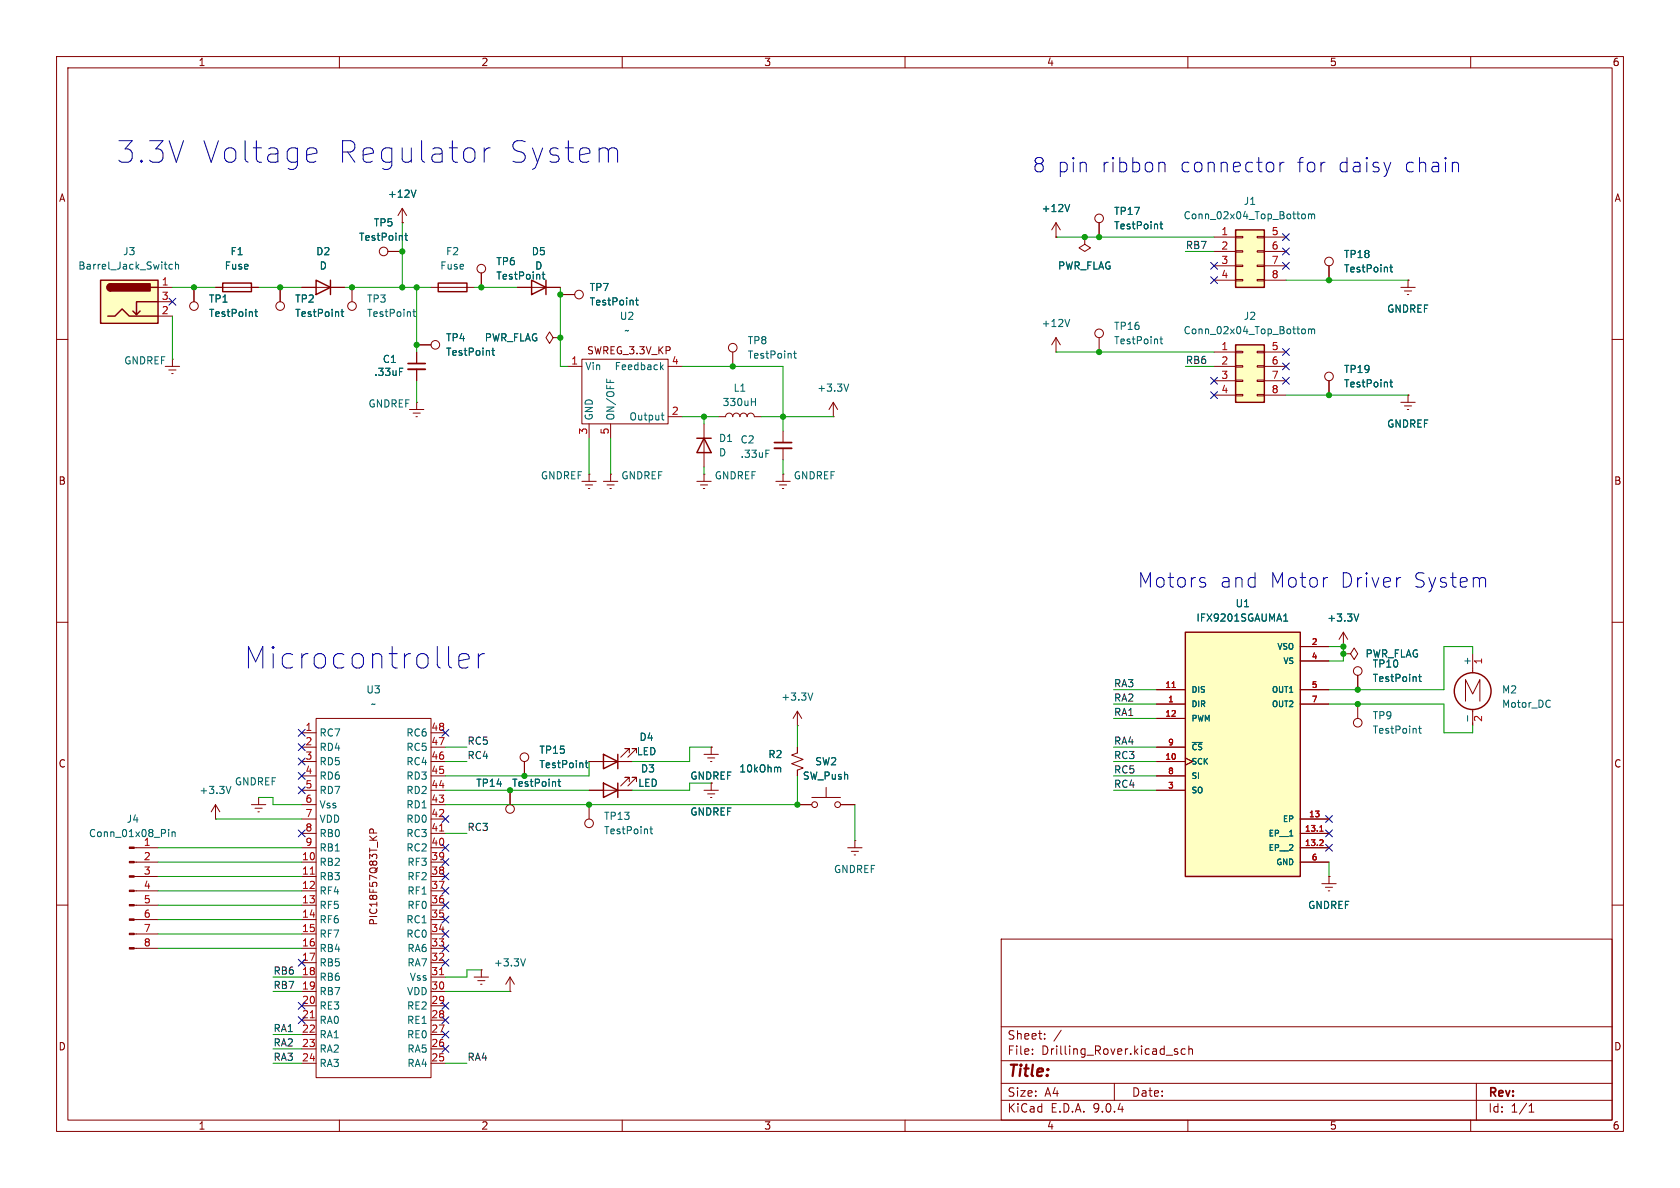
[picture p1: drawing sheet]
<svg xmlns="http://www.w3.org/2000/svg" width="297mm" height="210mm" viewBox="0 0 297 210" stroke-linecap="round" stroke-linejoin="round" font-family="sans-serif">
<g fill="none" stroke="#840000" stroke-width=".18">
<path d="M10 10h277v190h-277zM12 12h273v186h-273zM60 10v2M110 10v2M160 10v2M210 10v2M260 10v2M186.7 59.7l.8 1.3M186.7 59.7l-.8 1.3M186.7 59.7v2.5M10 60h2M186.7 62.2h.1"/>
<path d="M234.9 67.3v2.6M285 60h2M10 110h2M285 110h2M10 160h2M177 166h108v32h-108zM285 160h2M60 198v2M110 198v2M160 198v2M177 194.5h108M177 191.5h108"/>
<path d="M177 187.5h108M177 181.5h108M182.5 186.3v.1M182.5 185.5v.1M184.7 183.6v.1M184.7 182.8v.1M187.6 182.1l-1.3 2M197 191.5v3M207.6 185.7l.6 .4-.2 .3-.4-.1M208.2 185.5l-.4-.1-.2 .2M209.5 185.5l-.4-.1-.3 .3v.4l.2 .2h.5M210 198v2"/>
<path d="M210.2 185.5l.2-.1 .3 .1 .1 .9M210.2 184.9v1.5M260 198v2M261 191.5v6.5M270.3 196.6h.9M270.3 195.5l.4-.4v1.5"/>
<circle cx="234.9" cy="66.5" r=".76"/>
</g>
<path d="M189.1 56.5l-.4 1.2M245.7 67.6h.5M245.9 67.1v1.1l.3 .2" fill="none" stroke="#006464" stroke-width=".18"/>
<path d="M209.5 111.8h20.4v43.1h-20.4z" fill="#ffffc2"/>
<path d="M209.5 111.8h20.4v43.1h-20.4zM106.7 133.4l2.5 1.2-2.5 1.3zM106.7 138.4l2.5 1.3-2.5 1.3zM109.2 133.4v2.5M109.2 138.4v2.6" fill="none" stroke="#840000" stroke-width=".25"/>
<g fill="none" stroke="#840000" stroke-width=".18">
<path d="M247.6 50.8h2.6M248.3 51.4h1.3M248.8 52.1h.2M248.9 49.5h.1M248.9 49.5v1.3M100.3 64.8h2.6M102.9 63.5h15.2v11.4h-15.2zM104.1 74.9v2.6M107.9 74.9v2.6M118.1 64.8h2.5M118.1 73.7h2.5M247.6 71.1h2.6"/>
<path d="M248.3 71.8h1.3M248.8 72.4h.2M248.9 69.9h.1M248.9 69.9v1.2M106.7 85.1h2.5M107.3 85.7h1.3M107.8 86.4h.3M107.9 83.8h.1M107.9 83.8v1.3M229.9 114.3h5M229.9 116.8h5M92.7 134.6v2.6"/>
<path d="M104.1 134.6h7.7M104.1 139.7h7.7M111.3 133.1v-.8h-.8h.8l-1.6 1.6M111.3 138.2v-.8h-.8h.8l-1.6 1.5M112.5 133.1v-.8h-.7h.7l-1.5 1.6M112.5 138.2v-.8h-.7h.7l-1.5 1.5M146 139.2v1.8M204.5 121.9h5M204.5 124.5h5M204.5 127h5M204.5 132.1h5M204.5 134.6h5"/>
<path d="M204.5 137.2h5M204.5 139.7h5M209.5 134l1.3 .6-1.3 .7M229.9 121.9h5M229.9 124.5h5M104.1 142.2v2.6M141 142.2h2.5M143.5 141h5.1M148.6 142.2h2.5M149.9 149.9h2.5M150.5 150.5h1.3M151 151.1h.3"/>
<path d="M151.1 148.6h.1M151.1 148.6v1.3M229.9 144.8h5M229.9 147.3h5M229.9 149.9h5M229.9 152.4h5"/>
<circle cx="92.7" cy="133.9" r=".76"/>
<circle cx="104.1" cy="145.5" r=".76"/>
<circle cx="144" cy="142.2" r=".51"/>
<circle cx="148.1" cy="142.2" r=".51"/>
</g>
<path d="M207.2 121.5h.6M233.3 146.9h.6M233.5 146.1l.1-.2v1M233.7 148.5l.2 .2v.2l-.6 .6h.6" fill="none" stroke="#a90000" stroke-width=".18"/>
<path d="M107.3 67v.6M116.9 64.9l.4 .4M116.9 73.4h.5M117.1 73v1.1l.3 .1M117.3 64.5l-.5 .5M226.9 109.8h.8M226.9 108.9l.4-.4v1.3M103.5 134.9h.4M103.6 134.4v1.1l.3 .2M210.8 131.2h1.7M114.9 146.5h.5M115.1 146.1v1.1l.3 .2" fill="none" stroke="#006464" stroke-width=".18"/>
<path d="M218.4 61h5.1v10.1h-5.1z" fill="#ffffc2"/>
<path d="M123.2 77.5h2.5M124.5 77.5l1.2 2.5h-2.5zM218.4 61h5.1v10.1h-5.1z" fill="none" stroke="#840000" stroke-width=".25"/>
<g fill="none" stroke="#840000" stroke-width=".18">
<path d="M194.3 59.7v2.5M124.5 74.9v7.7M129.5 62.2v2.6M138.4 76.2v2M138.4 79.2v2.1M147.3 73.7h.1M147.3 71.1l.8 1.3M147.3 71.1l-.7 1.3M147.3 71.1v2.6M214.6 62.2h3.8M214.6 64.8h3.8M214.6 67.3h3.8"/>
<path d="M214.6 69.9h3.8M218.4 62.1h1.3v.3h-1.3zM218.4 64.6h1.3v.3h-1.3zM218.4 67.2h1.3v.2h-1.3zM218.4 69.7h1.3v.3h-1.3zM222.2 62.1h1.3v.3h-1.3zM222.2 64.6h1.3v.3h-1.3zM222.2 67.2h1.3v.2h-1.3zM222.2 69.7h1.3v.3h-1.3zM223.5 62.2h3.8M223.5 64.8h3.8M223.5 67.3h3.8"/>
<path d="M223.5 69.9h3.8M123.2 85.1h2.5M123.8 85.7h1.3M124.3 86.4h.3M124.5 83.8h.1M124.5 83.8v1.3M90.2 139.7v2.5"/>
<circle cx="194.3" cy="58.9" r=".76"/>
<circle cx="129.5" cy="61.5" r=".76"/>
<circle cx="90.2" cy="143" r=".76"/>
</g>
<g fill="none" stroke="#006464" stroke-width=".18">
<path d="M205.1 59.9h.4M205.2 59.5v1.1l.3 .2M230.2 58.2h.3l.3 .2-.1 .5-.2 .1-.3-.1M231.3 58.3l.4-.1 .2 .1M231.3 58.2v.8M231.9 58.3l.1-.1h.3l.1 .8M231.9 58.3v.7M135.4 79.6h.6M140.3 62.5h.5M140.5 62v1.1l.3 .2M150 67.9l-.4 1.3M98.6 138.2h.5"/>
<path d="M98.8 137.7v1.1l.3 .2"/>
</g>
<path d="M136.9 78.2h3.1" fill="none" stroke="#840000" stroke-width=".3"/>
<path d="M136.9 79.2h3.1" fill="none" stroke="#840000" stroke-width=".33"/>
<path d="M218.4 40.6h5.1v10.2h-5.1z" fill="#ffffc2"/>
<g fill="none" stroke="#840000" stroke-width=".25">
<path d="M77.5 50h5v1.6h-5zM218.4 40.6h5.1v10.2h-5.1z"/>
<circle cx="260.3" cy="122.2" r="3.3"/>
</g>
<g fill="none" stroke="#840000" stroke-width=".18">
<path d="M186.7 39.4l.8 1.2M186.7 39.4l-.8 1.2M186.7 39.4v2.5M194.3 39.4v2.5M68.6 44.5h2.5M76.2 50.8h7.6M186.7 41.9h.1M191.8 41.9v1.3l1 .6-1 .7-1-.7 1-.6M191.8 41.9h.1M214.6 41.9h3.8M214.6 44.5h3.8M214.6 47h3.8"/>
<path d="M214.6 49.5h3.8M218.4 41.8h1.3v.2h-1.3zM218.4 44.3h1.3v.3h-1.3zM218.4 46.9h1.3v.2h-1.3zM218.4 49.4h1.3v.3h-1.3zM222.2 41.8h1.3v.2h-1.3zM222.2 44.3h1.3v.3h-1.3zM222.2 46.9h1.3v.2h-1.3zM222.2 49.4h1.3v.3h-1.3zM223.5 41.9h3.8M223.5 44.5h3.8M223.5 47h3.8"/>
<path d="M223.5 49.5h3.8M234.9 47v2.5M127 73.7h1.3a.64 .64 0 0 1 .6-.7 .64 .64 0 0 1 .6 .7 .64 .64 0 0 1 .7-.7 .64 .64 0 0 1 .6 .7 .64 .64 0 0 1 .6-.7 .64 .64 0 0 1 .7 .7 .64 .64 0 0 1 .6-.7 .64 .64 0 0 1 .6 .7h1.3M240 119.4v2.5M260.3 115.6v3.3M124.5 139.7h2.5M124.5 133.4h2.5M125.1 134h1.3M125.6 134.6h.3M125.7 132.1h.1M125.7 132.1v1.3M125.7 138.4v1.3"/>
<path d="M141 132.1v1l-1 .4 2 .7-2 .8 2 .8-1 .3v1.1M240 124.5v2.5M259.1 124v-3.9l1.2 2.6 1.3-2.6v3.9M260.3 125.4v2.9M125.1 140.3h1.3M125.6 141h.3M233.7 156.2h2.5M234.3 156.8h1.3M234.8 157.5h.3M234.9 154.9h.1M234.9 154.9v1.3"/>
<circle cx="194.3" cy="38.6" r=".76"/>
<circle cx="67.8" cy="44.4" r=".76"/>
<circle cx="234.9" cy="46.2" r=".76"/>
<circle cx="240" cy="118.6" r=".76"/>
<circle cx="240" cy="127.8" r=".76"/>
</g>
<g fill="none" stroke="#006464" stroke-width=".18">
<path d="M189.1 36.1l-.4 1.3M205.1 39.6h.4M205.2 39.2v1.1l.3 .2M230.2 37.9l.3-.1 .3 .3-.1 .5-.2 .1-.3-.1M231.3 38l.4-.2 .2 .2M231.3 37.8v.9M231.9 38l.1-.2 .3 .1 .1 .8M231.9 38v.7M71.6 41.6h.5M71.7 41.2v1.1l.4 .2M245.7 47.2h.5M245.9 46.8v1.1l.3 .2"/>
<path d="M132.8 71h.8M133.6 70.4v1.3M250.8 119.6h.5M251 119.2v1.1l.3 .2M137.7 135.6l.3 .2v.7M250.8 128.8h.5M251 128.3v1.1l.3 .2M259.4 126.5v1M274 123.8l.1 .1M274.1 124.9l-.1 .1"/>
</g>
<path d="M17.8 49.5h10.1v7.7h-10.1z" fill="#ffffc2"/>
<path d="M17.8 49.5h10.1v7.7h-10.1zM19 55.9h1.3l1.3-1.3 1.3 1.3h5M19.6 50.2a.64 .64 0 0 0-.7 .6 .64 .64 0 0 0 .7 .6M24.8 55l-.7 .6M26.7 50.8h1.2M27.9 53.3h-3.8v2.3l-.6-.6M39.4 50h5v1.6h-5zM55.9 49.5l2.5 1.3-2.5 1.3zM58.4 49.5v2.6M94 49.5l2.5 1.3-2.5 1.3zM96.5 49.5v2.6" fill="none" stroke="#840000" stroke-width=".25"/>
<g fill="#840000" stroke="#840000" stroke-width=".25">
<path d="M19.1 50.4l.5-.2v1.2a.63 .63 0 0 1-.6-.4 .63 .63 0 0 1 .1-.6z"/>
<path d="M19.6 50.2h6.9v1.2h-6.9z"/>
</g>
<g fill="none" stroke="#840000" stroke-width=".18">
<path d="M71.1 39.4h.1M71.1 36.8l.8 1.3M71.1 36.8l-.7 1.3M71.1 36.8v2.6M194.3 39.4v2.5M27.9 50.8h2.6M27.9 53.3h2.6M27.9 55.9h2.6M34.3 50.8v2.5M38.1 50.8h7.6M49.5 50.8v2.5M53.3 50.8h7.7"/>
<path d="M62.2 50.8v2.5M68.6 44.5h2.5M85.1 48.3v2.5M91.4 50.8h7.7M97.8 59.7l-.6-1-.7 1 .7 1 .6-1h1.3M99.1 59.7h.1M99.1 52.1h2.5M186.7 41.9h.1M191.8 41.9h.1M234.9 47v2.5M248.9 49.5h.1M29.2 64.8h2.5"/>
<path d="M29.8 65.4h1.3M30.4 66h.2M30.5 63.5h.1M30.5 63.5v1.3M72.4 72.4h2.5M73 73h1.3M73.5 73.7h.3M73.7 71.1h.1M73.7 62.2v2.1M73.7 65.3v2M73.7 71.1v1.3M73.7 61h2.5"/>
<path d="M234.9 67.3v2.6M248.9 69.9h.1M102.9 85.1h2.5M103.5 85.7h1.3M104 86.4h.3M104.1 83.8h.1M104.1 83.8v1.3M137.2 85.1h2.5M137.8 85.7h1.3M138.3 86.4h.3M138.4 83.8h.1M138.4 83.8v1.3"/>
<path d="M229.9 114.3h5M229.9 116.8h5M237.5 115.6h1.3l.6-1 .6 1-.6 1-.6-1M237.5 115.6h.1M237.5 114.3h.1M237.5 111.8l-.8 1.2M237.5 111.8l.8 1.2M237.5 111.8v2.5M240 119.4v2.5M53.3 129.5h2.6M53.3 132.1h2.6M53.3 134.6h2.6"/>
<path d="M53.3 137.2h2.6M53.3 139.7h2.6M55.9 127h20.3v63.5h-20.3zM76.2 129.5h2.5M76.2 132.1h2.5M76.2 134.6h2.5M76.2 137.2h2.5M76.2 139.7h2.5M90.2 139.7v2.5M92.7 134.6v2.6M104.1 134.6h2.6M104.1 139.7h2.6"/>
<path d="M109.2 134.6h2.6M109.2 139.7h2.6M125.7 132.1h.1M141 128.3h.1M141 125.7l.7 1.3M141 125.7l-.8 1.3M141 125.7v2.6M141 132.1v1M141 136.1v1.1M204.5 132.1h5M204.5 134.6h5M204.5 137.2h5"/>
<path d="M204.5 139.7h5M204.5 121.9h5M204.5 124.5h5M204.5 127h5M209.5 134l1.3 .6-1.3 .7M229.9 121.9h5M229.9 124.5h5M23.7 149.9h4.2M23.7 152.4h4.2M23.7 154.9h4.2M23.7 157.5h4.2M38.1 144.8h.1"/>
<path d="M38.1 142.2l.8 1.3M38.1 142.2l-.8 1.3M38.1 142.2v2.6M44.4 142.2h2.6M45.1 142.9h1.3M45.6 143.5h.2M45.7 141h.1M45.7 141v1.2M53.3 142.2h2.6M53.3 144.8h2.6M53.3 147.3h2.6M53.3 149.9h2.6"/>
<path d="M53.3 152.4h2.6M53.3 154.9h2.6M53.3 157.5h2.6M66 147.3v-.6l-.2-.2-.3 .1-.2 .7h1.3M76.2 142.2h2.5M76.2 144.8h2.5M76.2 147.3h2.5M76.2 149.9h2.5M76.2 152.4h2.5M76.2 154.9h2.5M76.2 157.5h2.5M141 142.2h2.5"/>
<path d="M148.6 142.2h2.5M229.9 144.8h5M229.9 147.3h5M229.9 149.9h5M229.9 152.4h5M234.9 154.9h.1M23.7 160h4.2M23.7 162.6h4.2M23.7 165.1h4.2M23.7 167.6h4.2M53.3 160h2.6M53.3 162.6h2.6"/>
<path d="M53.3 165.1h2.6M53.3 167.6h2.6M53.3 170.2h2.6M53.3 172.7h2.6M53.3 175.3h2.6M53.3 177.8h2.6M76.2 160h2.5M76.2 162.6h2.5M76.2 165.1h2.5M76.2 167.6h2.5M76.2 170.2h2.5M76.2 172.7h2.5"/>
<path d="M76.2 175.3h2.5M76.2 177.8h2.5M83.8 172.7h2.6M84.5 173.4h1.2M85 174h.2M85.1 171.5h.1M85.1 171.5v1.2M90.2 175.3h.1M90.2 172.7l.7 1.3M90.2 172.7l-.8 1.3M90.2 172.7v2.6M53.3 180.3h2.6"/>
<path d="M53.3 182.9h2.6M53.3 185.4h2.6M53.3 188h2.6M76.2 180.3h2.5M76.2 182.9h2.5M76.2 185.4h2.5M76.2 188h2.5"/>
<circle cx="34.3" cy="54.1" r=".76"/>
<circle cx="49.5" cy="54.1" r=".76"/>
<circle cx="62.2" cy="54.1" r=".76"/>
<circle cx="85.1" cy="47.5" r=".76"/>
<circle cx="102.4" cy="52.1" r=".76"/>
<circle cx="77" cy="61" r=".76"/>
</g>
<g fill="none" stroke="#006464" stroke-width=".18">
<path d="M73.5 33.6l-.4 1.3M189.1 36.1l-.4 1.3M205.1 39.6h.4M205.2 39.2v1.1l.3 .2M30.5 46.8l-.4-.1-.2 .3 .1 .5h.5M31 46.8l.2-.1 .3 .1 .1 .8M31 46.3v1.3M45 55.1h.5M45.2 54.7v1.1l.3 .2M60.3 55.1h.5M60.5 54.7v1.1l.3 .2M71.6 41.6h.5"/>
<path d="M71.7 41.2v1.1l.4 .2M73 55.1h.5M73.2 54.7v1.1l.3 .2M95.8 48.5h.5M96 48.1v1.1l.3 .1M112.4 53.1h.4M112.5 52.6v1.1l.3 .2M245.7 47.2h.5M245.9 46.8v1.1l.3 .2M70.6 65.1h.6M87 62h.4M87.1 61.5v1.1l.3 .2"/>
<path d="M245.7 67.6h.5M245.9 67.1v1.1l.3 .2M226.9 109.8h.8M226.9 108.9l.4-.4v1.3M240.2 108.5l-.4 1.3M250.8 119.6h.5M251 119.2v1.1l.3 .2M40.8 139l-.4 1.3M98.6 138.2h.5M98.8 137.7v1.1l.3 .2M103.5 134.9h.4M103.6 134.4v1.1l.3 .2"/>
<path d="M137.7 135.6l.3 .2v.7M143.7 122.5l-.4 1.3M210.8 131.2h1.7M29.8 146.6v.2M29.8 147.1v.8M30.4 147.1v.8M30.4 147.2l.2-.1h.3l.1 .8M92.9 169.5l-.4 1.3"/>
</g>
<path d="M207.2 121.5h.6M54.9 154.5h.7M77.7 146.9h.7M233.3 146.9h.6M233.5 146.1l.1-.2v1M233.7 148.5l.2 .2v.2l-.6 .6h.6M54.9 179.9h.7M77.7 172.3h.7" fill="none" stroke="#a90000" stroke-width=".18"/>
<path d="M72.1 64.3h3.1" fill="none" stroke="#840000" stroke-width=".3"/>
<path d="M72.1 65.3h3.1" fill="none" stroke="#840000" stroke-width=".33"/>
<g fill="#840000" stroke="#840000" stroke-width=".18">
<path d="M22.9 149.7h.8v.3h-.8z"/>
<path d="M22.9 152.3h.8v.2h-.8z"/>
<path d="M22.9 154.8h.8v.3h-.8z"/>
<path d="M22.9 157.4h.8v.2h-.8z"/>
<path d="M22.9 159.9h.8v.2h-.8z"/>
<path d="M22.9 162.4h.8v.3h-.8z"/>
<path d="M22.9 165h.8v.2h-.8z"/>
<path d="M22.9 167.5h.8v.3h-.8z"/>
</g>
<g fill="none" stroke="#009600" stroke-width=".18">
<path d="M71.1 39.4v11.4M30.5 50.8h7.6M30.5 55.9v7.6M45.7 50.8h7.6M61 50.8h15.2M73.7 50.8v11.4M83.8 50.8h7.6M99.1 50.8v14h1.2M186.7 41.9h27.9M209.5 44.5h5.1M227.3 49.5h21.6M73.7 67.3v3.8"/>
<path d="M104.1 77.5v6.3M107.9 77.5v6.3M120.6 73.7h6.4M120.6 64.8h17.8v11.4M124.5 73.7v1.2M134.6 73.7h12.7M186.7 62.2h27.9M209.5 64.8h5.1M227.3 69.9h21.6M124.5 82.6v1.2M138.4 81.3v2.5M234.9 114.3h2.6v2.5h-2.6"/>
<path d="M260.3 115.6v-1.3h-5v7.6h-20.4M78.7 139.7h25.4M78.7 134.6h3.8M78.7 132.1h3.8M104.1 134.6v2.6h-25.4M125.7 138.4h-3.8v1.3h-10.1M125.7 132.1h-3.8v2.5h-10.1M141 137.2v5h-62.3M141 128.3v3.8M196.8 139.7h7.7M196.8 121.9h7.7M196.8 124.5h7.7"/>
<path d="M196.8 134.6h7.7M196.8 132.1h7.7M196.8 137.2h7.7M196.8 127h7.7M234.9 124.5h20.4v5h5v-1.2M27.9 154.9h25.4M27.9 149.9h25.4M27.9 157.5h25.4M27.9 152.4h25.4M38.1 144.8h15.2M45.7 141h2.6v1.2h5M78.7 147.3h3.8"/>
<path d="M151.1 142.2v6.4M234.9 152.4v2.5M27.9 165.1h25.4M27.9 160h25.4M27.9 162.6h25.4M27.9 167.6h25.4M48.3 172.7h5M48.3 175.3h5M78.7 175.3h11.5M85.1 171.5h-2.6v1.2h-3.8M48.3 188h5M48.3 185.4h5"/>
<path d="M48.3 182.9h5M78.7 188h3.8"/>
</g>
<g fill="none" stroke="#000084" stroke-width=".18">
<path d="M29.9 52.7l1.2 1.2M31.1 52.7l-1.2 1.2M214 48.9l1.2 1.2M214 46.4l1.2 1.2M215.2 48.9l-1.2 1.2M215.2 46.4l-1.2 1.2M226.7 41.3l1.2 1.2M226.7 46.4l1.2 1.2M226.7 43.8l1.2 1.3M227.9 41.3l-1.2 1.2M227.9 46.4l-1.2 1.2M227.9 43.8l-1.2 1.3"/>
<path d="M214 66.7l1.2 1.2M214 69.2l1.2 1.3M215.2 66.7l-1.2 1.2M215.2 69.2l-1.2 1.3M226.7 64.2l1.2 1.2M226.7 66.7l1.2 1.2M226.7 61.6l1.2 1.2M227.9 64.2l-1.2 1.2M227.9 66.7l-1.2 1.2M227.9 61.6l-1.2 1.2M52.7 131.5l1.2 1.2M52.7 128.9l1.2 1.2"/>
<path d="M52.7 139.1l1.2 1.2M52.7 136.6l1.2 1.2M52.7 134l1.2 1.2M53.9 131.5l-1.2 1.2M53.9 128.9l-1.2 1.2M53.9 139.1l-1.2 1.2M53.9 136.6l-1.2 1.2M53.9 134l-1.2 1.2M78.1 128.9l1.2 1.2M79.3 128.9l-1.2 1.2M52.7 146.7l1.2 1.2M53.9 146.7l-1.2 1.2"/>
<path d="M78.1 159.4l1.2 1.2M78.1 154.3l1.2 1.2M78.1 151.8l1.2 1.2M78.1 149.3l1.2 1.2M78.1 156.9l1.2 1.2M78.1 144.2l1.2 1.2M79.3 159.4l-1.2 1.2M79.3 144.2l-1.2 1.2M79.3 154.3l-1.2 1.2M79.3 151.8l-1.2 1.2M79.3 149.3l-1.2 1.2M79.3 156.9l-1.2 1.2"/>
<path d="M234.3 144.2l1.3 1.2M234.3 146.7l1.3 1.2M234.3 149.3l1.3 1.2M235.6 144.2l-1.3 1.2M235.6 146.7l-1.3 1.2M235.6 149.3l-1.3 1.2M52.7 169.6l1.2 1.2M52.7 177.2l1.2 1.2M52.7 179.7l1.2 1.2M53.9 169.6l-1.2 1.2M53.9 179.7l-1.2 1.2M53.9 177.2l-1.2 1.2"/>
<path d="M78.1 162l1.2 1.2M78.1 169.6l1.2 1.2M78.1 167l1.2 1.2M78.1 177.2l1.2 1.2M78.1 164.5l1.2 1.2M78.1 179.7l1.2 1.2M79.3 162l-1.2 1.2M79.3 169.6l-1.2 1.2M79.3 167l-1.2 1.2M79.3 177.2l-1.2 1.2M79.3 164.5l-1.2 1.2M79.3 179.7l-1.2 1.2"/>
<path d="M78.1 184.8l1.2 1.2M78.1 182.3l1.2 1.2M79.3 184.8l-1.2 1.2M79.3 182.3l-1.2 1.2"/>
</g>
<g fill="none" stroke="#0000c2" stroke-width=".18">
<path d="M54.8 26.1h.7l.3 .2 .2 .7-1.8 .4M55.8 28.5l-.3 .2h-.7M85.6 26.1v2.6M86.7 26.1a.97 .97 0 0 0-1.1 .8M108.1 26.1h.5l.4 .2 .2 .4v2M205.2 28.7l.6 .1 .2 .3v1.3M225.1 28.9l.1 .3v.7l-.1 .2M226.3 28.7v1.7M227 28.7a.65 .65 0 0 0-.7 .5M245.9 28.7l-.6 1.7M257.1 28.7l.6 .1 .1 .3v1.3M79.5 117.9l.3 .2"/>
<path d="M81.1 116.8l1.8-.3-.2-.8-.3-.1h-.7l-.4 .1-.2 .4v1.4l.2 .4 .4 .2h.7l.3-.2M84.6 115.6v2.5M85.7 115.6a.97 .97 0 0 0-1.1 .7M212.8 102.9l.4 .4-.2 .4-.2 .1M212.8 102.1l.2 .1M234.5 102.1h.2M247.4 102.1h.2M262.3 102.1l.3 .4v1.3"/>
</g>
<g fill="#009600" stroke="#009600" stroke-width=".18">
<circle cx="234.9" cy="49.5" r=".46"/>
<circle cx="234.9" cy="69.9" r=".46"/>
<circle cx="194.3" cy="41.9" r=".46"/>
<circle cx="191.8" cy="41.9" r=".46"/>
<circle cx="73.7" cy="50.8" r=".46"/>
<circle cx="71.1" cy="50.8" r=".46"/>
<circle cx="34.3" cy="50.8" r=".46"/>
<circle cx="85.1" cy="50.8" r=".46"/>
<circle cx="49.5" cy="50.8" r=".46"/>
<circle cx="73.7" cy="61" r=".46"/>
<circle cx="71.1" cy="44.5" r=".46"/>
<circle cx="62.2" cy="50.8" r=".46"/>
<circle cx="99.1" cy="59.7" r=".46"/>
<circle cx="99.1" cy="52.1" r=".46"/>
<circle cx="90.2" cy="139.7" r=".46"/>
<circle cx="194.3" cy="62.2" r=".46"/>
<circle cx="240" cy="121.9" r=".46"/>
<circle cx="138.4" cy="73.7" r=".46"/>
<circle cx="92.7" cy="137.2" r=".46"/>
<circle cx="240" cy="124.5" r=".46"/>
<circle cx="237.5" cy="115.6" r=".46"/>
<circle cx="237.5" cy="114.3" r=".46"/>
<circle cx="104.1" cy="142.2" r=".46"/>
<circle cx="124.5" cy="73.7" r=".46"/>
<circle cx="129.5" cy="64.8" r=".46"/>
<circle cx="141" cy="142.2" r=".46"/>
</g>
<g font-size="5.3" fill="#0000c2">
<text x="20.6" y="29.1">3.3V</text>
<text x="35.6" y="29.1">Voltage</text>
<text x="59.2" y="29.1">Regulator</text>
<text x="89.2" y="29.1">System</text>
<text x="43.2" y="118.5">Microcontroller</text>
</g>
<g font-size="3.5" fill="#0000c2">
<text x="182.5" y="30.7">8 pin</text>
<text x="194.5" y="30.7">ribbon</text>
<text x="208.4" y="30.7">connector</text>
<text x="229" y="30.7">for</text>
<text x="236.2" y="30.7">daisy</text>
<text x="247.9" y="30.7">chain</text>
<text x="201.1" y="104.1">Motors</text>
<text x="215.6" y="104.1">and</text>
<text x="224.3" y="104.1">Motor</text>
<text x="236.7" y="104.1">Driver</text>
<text x="249.6" y="104.1">System</text>
</g>
<text font-size="2.8" fill="#840000" x="178" y="190.9">Title:</text>
<g font-size="2.1" fill="#840000">
<text x="178" y="184">Sheet:</text>
<text x="178" y="186.7">File:</text>
<text x="184.1" y="186.7">Drilling_Rover.kicad_sch</text>
<text x="178" y="196.9">KiCad</text>
<text x="178" y="194.1">Size:</text>
<text x="184.7" y="194.1">A4</text>
<text x="185.7" y="196.9">E.D.A.</text>
<text x="193.3" y="196.9">9.0.4</text>
<text x="200" y="194.1">Date:</text>
<text x="263" y="194.3">Rev:</text>
<text x="263" y="196.9">Id:</text>
<text x="267.1" y="196.9">1/1</text>
</g>
<g font-size="1.8" fill="#840000">
<text x="35" y="11.9">1</text>
<text x="85" y="11.9">2</text>
<text x="135" y="11.9">3</text>
<text x="185" y="11.9">4</text>
<text x="235" y="11.9">5</text>
<text x="285" y="11.9">6</text>
<text x="10.3" y="35.9">A</text>
<text x="285.3" y="35.9">A</text>
<text x="103.7" y="62.8">SWREG_3.3V_KP</text>
<text x="10.3" y="85.9">B</text>
<text x="285.3" y="85.9">B</text>
<text x="10.3" y="135.9">C</text>
<text x="285.3" y="135.9">C</text>
<text x="66.9" y="163.7" transform="rotate(-90 66.9 163.7)">PIC18F57Q83T_KP</text>
<text x="10.3" y="185.9">D</text>
<text x="285.3" y="185.9">D</text>
<text x="35" y="199.9">1</text>
<text x="85" y="199.9">2</text>
<text x="135" y="199.9">3</text>
<text x="185" y="199.9">4</text>
<text x="235" y="199.9">5</text>
<text x="285" y="199.9">6</text>
</g>
<g font-size="1.8" fill="#006464">
<text x="68.5" y="35.2">+12V</text>
<text x="66" y="40.2">TP5</text>
<text x="184" y="37.7">+12V</text>
<text x="196.9" y="40.7">TestPoint</text>
<text x="196.9" y="38.2">TP17</text>
<text x="209.1" y="39">Conn_02x04_Top_Bottom</text>
<text x="219.8" y="36.4">J1</text>
<text x="13.7" y="47.9">Barrel_Jack_Switch</text>
<text x="21.7" y="45.3">J3</text>
<text x="39.6" y="47.9">Fuse</text>
<text x="40.7" y="45.3">F1</text>
<text x="55.8" y="45.3">D2</text>
<text x="56.4" y="47.9">D</text>
<text x="63.4" y="42.8">TestPoint</text>
<text x="77.7" y="47.9">Fuse</text>
<text x="78.8" y="45.3">F2</text>
<text x="87.6" y="47.1">TP6</text>
<text x="93.9" y="45.3">D5</text>
<text x="94.5" y="47.9">D</text>
<text x="187" y="47.9">PWR_FLAG</text>
<text x="237.5" y="45.8">TP18</text>
<text x="36.8" y="53.7">TP1</text>
<text x="52.1" y="53.7">TP2</text>
<text x="64.8" y="53.7">TP3</text>
<text x="87.6" y="49.6">TestPoint</text>
<text x="104.1" y="51.7">TP7</text>
<text x="237.5" y="48.4">TestPoint</text>
<text x="36.8" y="56.2">TestPoint</text>
<text x="52.1" y="56.2">TestPoint</text>
<text x="64.8" y="56.2">TestPoint</text>
<text x="104.1" y="54.2">TestPoint</text>
<text x="109.5" y="56.7">U2</text>
<text x="110.3" y="59.3">~</text>
<text x="184" y="58">+12V</text>
<text x="196.9" y="58.5">TP16</text>
<text x="209.1" y="59.3">Conn_02x04_Top_Bottom</text>
<text x="219.8" y="56.7">J2</text>
<text x="245.1" y="55.5">GNDREF</text>
<text x="21.9" y="64.6">GNDREF</text>
<text x="67.6" y="64.4">C1</text>
<text x="78.7" y="60.6">TP4</text>
<text x="78.7" y="63.1">TestPoint</text>
<text x="85.6" y="60.6">PWR_FLAG</text>
<text x="103.4" y="65.6">Vin</text>
<text x="108.6" y="65.6">Feedback</text>
<text x="132.1" y="61.1">TP8</text>
<text x="132.1" y="63.6">TestPoint</text>
<text x="196.9" y="61.1">TestPoint</text>
<text x="66" y="66.6">.33uF</text>
<text x="127.7" y="72">330uH</text>
<text x="129.6" y="69.4">L1</text>
<text x="144.4" y="69.4">+3.3V</text>
<text x="237.5" y="68.7">TestPoint</text>
<text x="237.5" y="66.1">TP19</text>
<text x="65" y="72.2">GNDREF</text>
<text x="105" y="74.4" transform="rotate(-90 105 74.4)">GND</text>
<text x="108.8" y="74.4" transform="rotate(-90 108.8 74.4)">ON/OFF</text>
<text x="111.2" y="74.5">Output</text>
<text x="245.1" y="75.8">GNDREF</text>
<text x="127" y="78.3">D1</text>
<text x="127" y="80.9">D</text>
<text x="130.8" y="78.6">C2</text>
<text x="130.8" y="81.1">.33uF</text>
<text x="95.5" y="84.9">GNDREF</text>
<text x="109.7" y="84.9">GNDREF</text>
<text x="126.3" y="84.9">GNDREF</text>
<text x="140.2" y="84.9">GNDREF</text>
<text x="218.3" y="107.5">U1</text>
<text x="211.4" y="110.1">IFX9201SGAUMA1</text>
<text x="234.5" y="110.1">+3.3V</text>
<text x="241.3" y="116.4">PWR_FLAG</text>
<text x="242.6" y="118.2">TP10</text>
<text x="260.1" y="117.7" transform="rotate(-90 260.1 117.7)">+</text>
<text x="64.7" y="122.8">U3</text>
<text x="65.5" y="125.3">~</text>
<text x="138" y="124.1">+3.3V</text>
<text x="242.6" y="120.8">TestPoint</text>
<text x="265.4" y="122.8">M2</text>
<text x="265.4" y="125.3">Motor_DC</text>
<text x="56.4" y="130.4">RC7</text>
<text x="71.7" y="130.4">RC6</text>
<text x="113" y="131.2">D4</text>
<text x="242.6" y="127.4">TP9</text>
<text x="242.6" y="129.9">TestPoint</text>
<text x="56.4" y="132.9">RD4</text>
<text x="56.4" y="135.5">RD5</text>
<text x="71.7" y="132.9">RC5</text>
<text x="71.7" y="135.5">RC4</text>
<text x="95.3" y="136">TestPoint</text>
<text x="95.3" y="133.5">TP15</text>
<text x="112.5" y="133.7">LED</text>
<text x="113.2" y="136.8">D3</text>
<text x="130.6" y="136.8">10kOhm</text>
<text x="135.7" y="134.2">R2</text>
<text x="144" y="135.5">SW2</text>
<text x="35.2" y="140.6">+3.3V</text>
<text x="41.4" y="139">GNDREF</text>
<text x="56.4" y="138">RD6</text>
<text x="56.4" y="140.6">RD7</text>
<text x="56.4" y="143.1">Vss</text>
<text x="71.7" y="138">RD3</text>
<text x="71.7" y="140.6">RD2</text>
<text x="71.7" y="143.1">RD1</text>
<text x="84.1" y="139.3">TP14</text>
<text x="90.4" y="139.3">TestPoint</text>
<text x="112.7" y="139.3">LED</text>
<text x="121.9" y="138">GNDREF</text>
<text x="141.8" y="138">SW_Push</text>
<text x="15.6" y="148.2">Conn_01x08_Pin</text>
<text x="22.3" y="145.6">J4</text>
<text x="25.3" y="149.6">1</text>
<text x="56.4" y="145.6">VDD</text>
<text x="56.4" y="148.2">RB0</text>
<text x="71.7" y="145.6">RD0</text>
<text x="71.7" y="148.2">RC3</text>
<text x="106.7" y="147.7">TestPoint</text>
<text x="106.7" y="145.1">TP13</text>
<text x="121.9" y="144.4">GNDREF</text>
<text x="56.4" y="150.7">RB1</text>
<text x="56.4" y="153.3">RB2</text>
<text x="56.4" y="155.8">RB3</text>
<text x="71.7" y="150.7">RC2</text>
<text x="71.9" y="153.3">RF3</text>
<text x="71.9" y="155.8">RF2</text>
<text x="147.3" y="154.5">GNDREF</text>
<text x="56.4" y="158.3">RF4</text>
<text x="56.4" y="160.9">RF5</text>
<text x="71.9" y="158.3">RF1</text>
<text x="71.9" y="160.9">RF0</text>
<text x="231.2" y="160.9">GNDREF</text>
<text x="56.4" y="163.4">RF6</text>
<text x="56.4" y="166">RF7</text>
<text x="71.7" y="163.4">RC1</text>
<text x="71.7" y="166">RC0</text>
<text x="56.4" y="168.5">RB4</text>
<text x="56.4" y="171">RB5</text>
<text x="56.4" y="173.6">RB6</text>
<text x="71.9" y="168.5">RA6</text>
<text x="71.9" y="171">RA7</text>
<text x="72.3" y="173.6">Vss</text>
<text x="87.2" y="171">+3.3V</text>
<text x="56.4" y="176.1">RB7</text>
<text x="56.4" y="178.7">RE3</text>
<text x="71.9" y="176.1">VDD</text>
<text x="71.9" y="178.7">RE2</text>
<text x="56.4" y="181.2">RA0</text>
<text x="56.4" y="183.7">RA1</text>
<text x="71.9" y="181.2">RE1</text>
<text x="71.9" y="183.7">RE0</text>
<text x="56.4" y="186.3">RA2</text>
<text x="56.4" y="188.8">RA3</text>
<text x="71.9" y="186.3">RA5</text>
<text x="71.9" y="188.8">RA4</text>
</g>
<g font-size="1.8" fill="#a90000">
<text x="215.8" y="41.7">1</text>
<text x="224.7" y="41.7">5</text>
<text x="215.8" y="44.2">2</text>
<text x="215.8" y="46.7">3</text>
<text x="224.7" y="44.2">6</text>
<text x="224.7" y="46.7">7</text>
<text x="28.5" y="50.5">1</text>
<text x="28.5" y="53.1">3</text>
<text x="215.8" y="49.3">4</text>
<text x="224.7" y="49.3">8</text>
<text x="28.5" y="55.6">2</text>
<text x="100.9" y="64.5">1</text>
<text x="118.7" y="64.5">4</text>
<text x="215.8" y="62">1</text>
<text x="215.8" y="64.5">2</text>
<text x="224.7" y="62">5</text>
<text x="224.7" y="64.5">6</text>
<text x="215.8" y="67.1">3</text>
<text x="215.8" y="69.6">4</text>
<text x="224.7" y="67.1">7</text>
<text x="224.7" y="69.6">8</text>
<text x="103.9" y="76.9" transform="rotate(-90 103.9 76.9)">3</text>
<text x="107.7" y="76.9" transform="rotate(-90 107.7 76.9)">5</text>
<text x="118.7" y="73.4">2</text>
<text x="262.3" y="117.5" transform="rotate(-90 262.3 117.5)">1</text>
<text x="53.9" y="129.3">1</text>
<text x="53.9" y="131.8">2</text>
<text x="76.2" y="129.3">48</text>
<text x="76.2" y="131.8">47</text>
<text x="262.3" y="127.7" transform="rotate(-90 262.3 127.7)">2</text>
<text x="53.9" y="134.4">3</text>
<text x="53.9" y="136.9">4</text>
<text x="76.2" y="134.4">46</text>
<text x="76.2" y="136.9">45</text>
<text x="53.9" y="139.4">5</text>
<text x="53.9" y="142">6</text>
<text x="76.2" y="139.4">44</text>
<text x="76.2" y="142">43</text>
<text x="53.9" y="144.5">7</text>
<text x="53.9" y="147.1">8</text>
<text x="53.9" y="149.6">9</text>
<text x="76.2" y="144.5">42</text>
<text x="76.2" y="147.1">41</text>
<text x="76.2" y="149.6">40</text>
<text x="25.3" y="152.1">2</text>
<text x="25.3" y="154.7">3</text>
<text x="53.3" y="152.1">10</text>
<text x="53.3" y="154.7">11</text>
<text x="76.2" y="152.1">39</text>
<text x="76.2" y="154.7">38</text>
<text x="25.3" y="157.2">4</text>
<text x="25.3" y="159.8">5</text>
<text x="53.3" y="157.2">12</text>
<text x="53.3" y="159.8">13</text>
<text x="76.2" y="157.2">37</text>
<text x="76.2" y="159.8">36</text>
<text x="25.3" y="162.3">6</text>
<text x="25.3" y="164.8">7</text>
<text x="25.3" y="167.4">8</text>
<text x="53.3" y="162.3">14</text>
<text x="53.3" y="164.8">15</text>
<text x="53.3" y="167.4">16</text>
<text x="76.2" y="162.3">35</text>
<text x="76.2" y="164.8">34</text>
<text x="76.2" y="167.4">33</text>
<text x="53.3" y="169.9">17</text>
<text x="53.3" y="172.5">18</text>
<text x="76.2" y="169.9">32</text>
<text x="76.2" y="172.5">31</text>
<text x="53.3" y="175">19</text>
<text x="53.3" y="177.5">20</text>
<text x="76.2" y="175">30</text>
<text x="76.2" y="177.5">29</text>
<text x="53.3" y="180.1">21</text>
<text x="53.3" y="182.6">22</text>
<text x="53.3" y="185.2">23</text>
<text x="76.2" y="180.1">28</text>
<text x="76.2" y="182.6">27</text>
<text x="76.2" y="185.2">26</text>
<text x="53.3" y="187.7">24</text>
<text x="76.2" y="187.7">25</text>
</g>
<g font-size="1.8" fill="#0f0f0f">
<text x="209.5" y="44.1">RB7</text>
<text x="209.5" y="64.4">RB6</text>
<text x="196.8" y="121.6">RA3</text>
<text x="196.8" y="124.1">RA2</text>
<text x="82.5" y="131.7">RC5</text>
<text x="196.8" y="126.7">RA1</text>
<text x="196.8" y="131.7">RA4</text>
<text x="82.5" y="134.3">RC4</text>
<text x="196.8" y="134.3">RC3</text>
<text x="196.8" y="136.8">RC5</text>
<text x="196.8" y="139.4">RC4</text>
<text x="82.5" y="147">RC3</text>
<text x="48.3" y="172.4">RB6</text>
<text x="48.3" y="174.9">RB7</text>
<text x="48.3" y="185.1">RA2</text>
<text x="48.3" y="182.5">RA1</text>
<text x="48.3" y="187.6">RA3</text>
<text x="82.5" y="187.6">RA4</text>
</g>
<g font-size="1.4" fill="#006464">
<text x="225.7" y="115">VSO</text>
<text x="226.8" y="117.6">VS</text>
<text x="210.6" y="122.7">DIS</text>
<text x="210.6" y="125.2">DIR</text>
<text x="224.7" y="122.7">OUT1</text>
<text x="224.7" y="125.2">OUT2</text>
<text x="210.6" y="127.7">PWM</text>
<text x="210.6" y="132.8">~{CS}</text>
<text x="210.6" y="135.4">SCK</text>
<text x="210.6" y="137.9">SI</text>
<text x="210.6" y="140.4">SO</text>
<text x="224.1" y="148.1">EP__1</text>
<text x="226.7" y="145.5">EP</text>
<text x="224.1" y="150.6">EP__2</text>
<text x="225.5" y="153.1">GND</text>
</g>
<g font-size="1.4" fill="#a90000">
<text x="231.8" y="114">2</text>
<text x="231.8" y="116.6">4</text>
<text x="205.9" y="121.7">11</text>
<text x="206.4" y="124.2">1</text>
<text x="231.8" y="121.7">5</text>
<text x="231.8" y="124.2">7</text>
<text x="205.9" y="126.7">12</text>
<text x="206.4" y="131.8">9</text>
<text x="205.9" y="134.4">10</text>
<text x="206.4" y="136.9">8</text>
<text x="206.4" y="139.4">3</text>
<text x="230.6" y="147.1">13.1</text>
<text x="230.6" y="149.6">13.2</text>
<text x="231.3" y="144.5">13</text>
<text x="231.8" y="152.1">6</text>
</g>
</svg>
